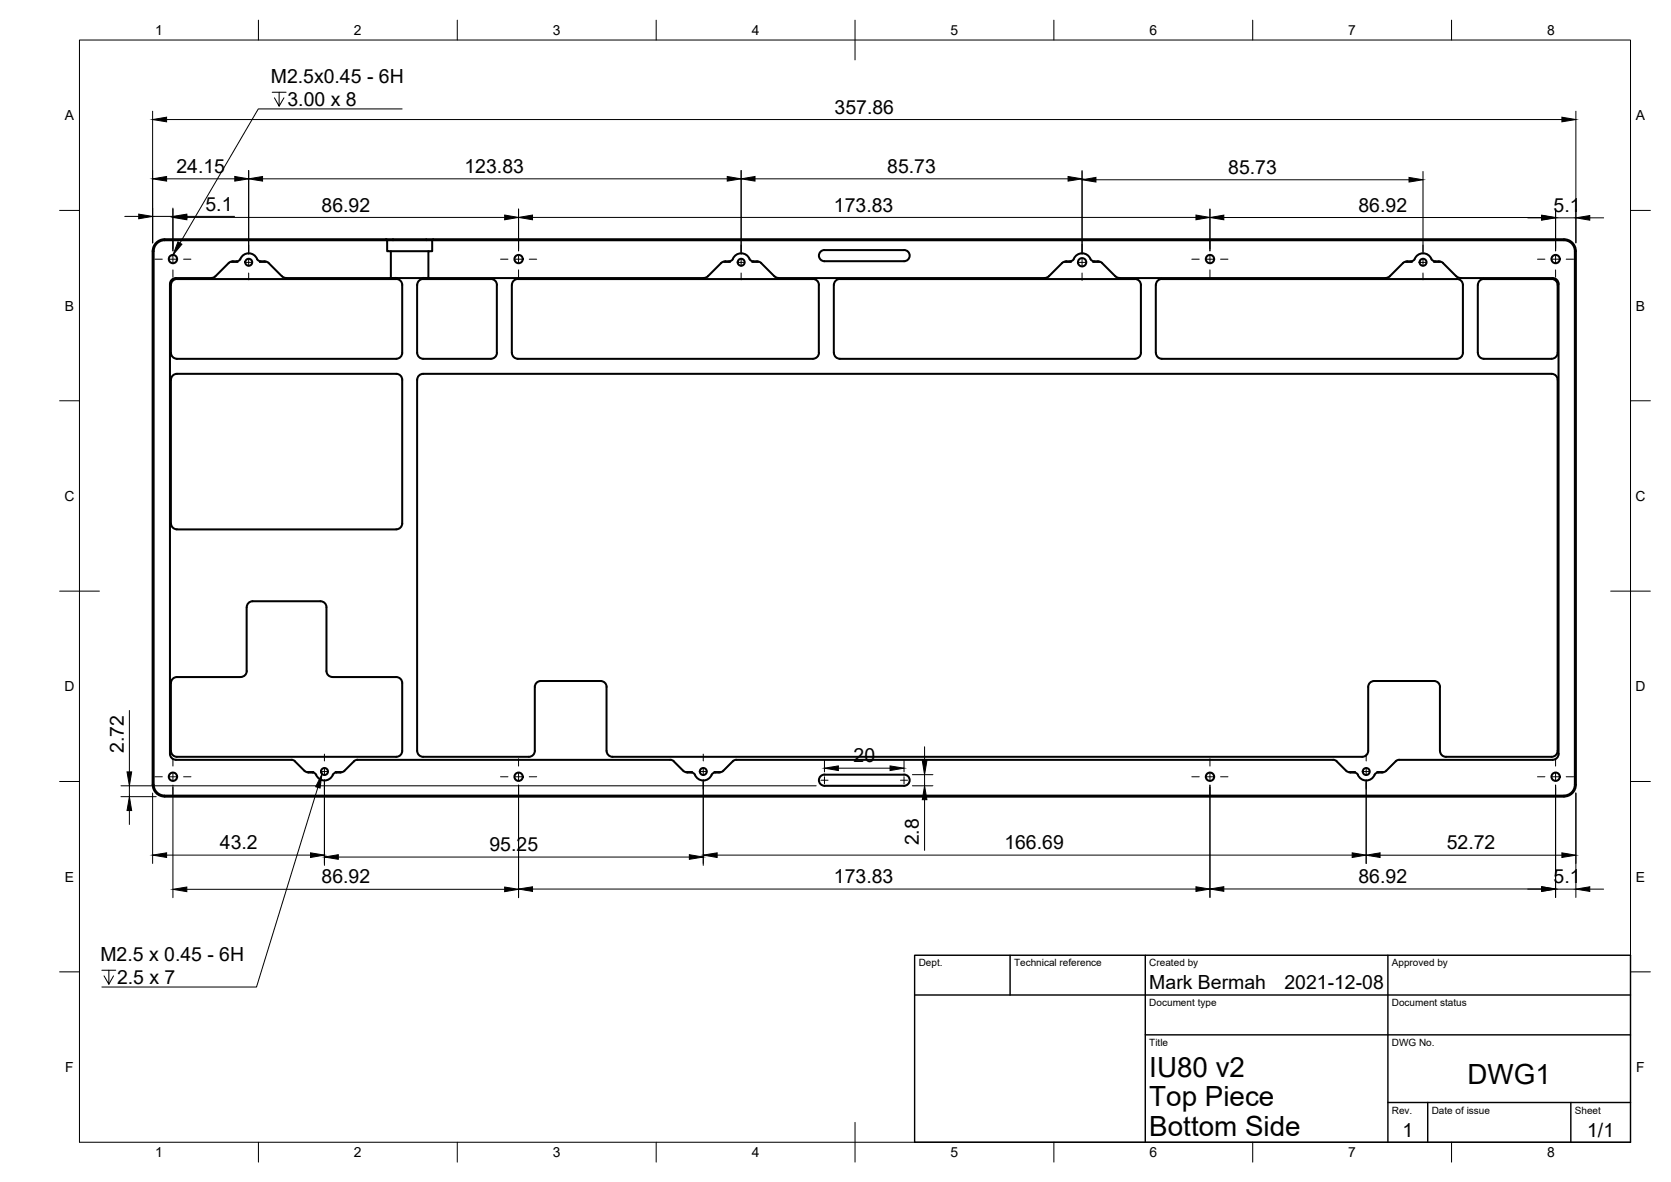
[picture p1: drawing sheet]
<svg xmlns="http://www.w3.org/2000/svg" width="420mm" height="297mm" viewBox="0 0 420 297" stroke-linecap="round" stroke-linejoin="round" font-family="sans-serif">
<!-- layer: Visible -->
<g fill="none" stroke="#000" stroke-width=".51">
<path d="M38.4 63.1v134.1M42.7 71.4v118a1.49 1.49 0 0 0 1.5 1.5M44.2 69.9h8.9M44.2 69.9a1.49 1.49 0 0 0-1.5 1.5M44.5 70.1h55.1M44.5 70.1a1.49 1.49 0 0 0-1.5 1.5v17.1M54.2 69.4l-1.1 .5M58.5 65.7a1.71 1.71 0 0 0 1.8-.4 2.34 2.34 0 0 1 2.2-1.6 2.34 2.34 0 0 1 2.3 1.6 2.02 2.02 0 0 0 2 .4l.8 .4 3.3 3.3M58.6 65.7l-1.1 .4-3.3 3.3M70.9 69.4l1.1 .5M97.1 60.1h-55.7a2.99 2.99 0 0 0-3 3M97.1 60.1h11.8"/>
<path d="M97.1 60.1l.2 .3M97.3 60.4h-55.9a2.77 2.77 0 0 0-2.8 2.7l.1 134.1a2.74 2.74 0 0 0 2.7 2.7M97.3 60.4h11.4M97.3 60.4v2.7h1v6.8h-26.4M98.3 63.1h9.4M99.6 70.1a1.49 1.49 0 0 1 1.5 1.5v17.1M99.8 69.9h6.4M99.8 69.9h-1.5M104.9 71.6v17.1M106.2 69.9h1.5M106.4 70.1h17M106.4 70.1a1.49 1.49 0 0 0-1.5 1.5"/>
<path d="M108.7 60.4l.2-.3h284.3a2.99 2.99 0 0 1 3 3v134.1a2.99 2.99 0 0 1-3 3h-351.8a3 3 0 0 1-3-3M108.7 60.4h284.5a2.74 2.74 0 0 1 2.8 2.7v134.1a2.74 2.74 0 0 1-2.8 2.7M108.7 60.4v2.7h-1v6.8h69.2M123.5 70.1a1.49 1.49 0 0 1 1.4 1.5M124.9 71.6v17.1M128.7 71.6v17.1M130.2 70.1h74.2M130.2 70.1a1.49 1.49 0 0 0-1.5 1.5M178 69.4l-1.1 .5M181.3 66.1l-3.3 3.3M189.4 65.7h1.2l.6 .2 3.5 3.5M189.4 65.7l-.6-.2a2.8 2.8 0 0 0-2.9-1.8l-1.1 .6-.7 1a2.02 2.02 0 0 1-2 .4l-.8 .4"/>
<path d="M194.7 69.4l1.1 .5M195.8 69.9h66.9M204.4 70.1a1.49 1.49 0 0 1 1.5 1.5M205.9 71.6v17.1M206.5 63.1l.8-.2 20-.1a1.41 1.41 0 0 1 1.4 1.4 1.41 1.41 0 0 1-1.4 1.4h-20a1.41 1.41 0 0 1-1.3-.9 1.41 1.41 0 0 1 .5-1.6zM209.7 71.6v17.1M211.2 70.1h74.2M211.2 70.1a1.49 1.49 0 0 0-1.5 1.5M263.7 69.4l-1 .5M269.1 65.7h-1.3l-.5 .2-3.6 3.5M274.2 65l.1 .3a2.02 2.02 0 0 0 2.1 .4l.7 .4M274.2 65a2.3 2.3 0 0 0-2.3-1.3 2.3 2.3 0 0 0-2 1.6l-.8 .4"/>
<path d="M277.1 66.1l3.3 3.3M280.5 69.4l1 .5M281.5 69.9h66.9M285.4 70.1a1.49 1.49 0 0 1 1.5 1.5v17.1M290.6 71.6v17.1M292.1 70.1h74.2M292.1 70.1a1.49 1.49 0 0 0-1.5 1.5M349.4 69.4l3.4-3.3 1-.4a1.7 1.7 0 0 0 1.8-.4 2.34 2.34 0 0 1 2.2-1.6 2.34 2.34 0 0 1 2.2 1.6 2.02 2.02 0 0 0 2.1 .4l.7 .4 3.4 3.3M349.4 69.4l-1 .5M366.2 69.4l1 .5M366.3 70.1a1.49 1.49 0 0 1 1.5 1.5v17.1M367.2 69.9h23.2a1.49 1.49 0 0 1 1.5 1.5"/>
<path d="M371.6 71.6v17.1M373.1 70.1h17M373.1 70.1a1.49 1.49 0 0 0-1.5 1.5M390.2 70.1a1.49 1.49 0 0 1 1.4 1.5v17.1M391.9 71.4v118a1.49 1.49 0 0 1-1.5 1.5M43 88.7a1.49 1.49 0 0 0 1.5 1.5M44.5 93.9h55.1a1.49 1.49 0 0 1 1.5 1.5v36.1M44.5 90.2h55.1M44.5 93.9a1.49 1.49 0 0 0-1.5 1.5v36.1M101.1 88.7a1.49 1.49 0 0 1-1.5 1.5M104.9 95.4v93.3M104.9 88.7a1.49 1.49 0 0 0 1.5 1.5"/>
<path d="M106.4 93.9h283.8a1.49 1.49 0 0 1 1.4 1.5v93.3a1.49 1.49 0 0 1-1.4 1.5h-26.6a1.49 1.49 0 0 1-1.5-1.5v-16.1a1.45 1.45 0 0 0-1.5-1.5h-15.1M106.4 90.2h17M106.4 93.9a1.49 1.49 0 0 0-1.5 1.5M124.9 88.7a1.49 1.49 0 0 1-1.4 1.5M128.7 88.7a1.49 1.49 0 0 0 1.5 1.5M130.2 90.2h74.2M205.9 88.7a1.49 1.49 0 0 1-1.5 1.5M209.7 88.7a1.49 1.49 0 0 0 1.5 1.5M211.2 90.2h74.2M286.9 88.7a1.49 1.49 0 0 1-1.5 1.5M290.6 88.7a1.49 1.49 0 0 0 1.5 1.5M292.1 90.2h74.2"/>
<path d="M367.8 88.7a1.49 1.49 0 0 1-1.5 1.5M371.6 88.7a1.49 1.49 0 0 0 1.5 1.5M373.1 90.2h17M391.6 88.7a1.49 1.49 0 0 1-1.4 1.5M43 131.5a1.49 1.49 0 0 0 1.5 1.5M101.1 131.5a1.49 1.49 0 0 1-1.5 1.5h-55.1M62 152.6v16a1.49 1.49 0 0 1-1.5 1.5M62 152.6a1.49 1.49 0 0 1 1.5-1.5h17.1a1.49 1.49 0 0 1 1.5 1.5M82.1 152.6v16a1.49 1.49 0 0 0 1.5 1.5M43 171.6v17.1a1.49 1.49 0 0 0 1.5 1.5M44.5 170.1h16M44.5 170.1a1.49 1.49 0 0 0-1.5 1.5"/>
<path d="M83.6 170.1h16a1.49 1.49 0 0 1 1.5 1.5M101.1 171.6v17.1a1.49 1.49 0 0 1-1.5 1.5h-55.1M345.5 171.1a1.49 1.49 0 0 0-1.5 1.5v16.1a1.49 1.49 0 0 1-1.5 1.5h-188.5a1.49 1.49 0 0 1-1.5-1.5v-16.1a1.45 1.45 0 0 0-1.5-1.5h-15a1.49 1.49 0 0 0-1.5 1.5v16.1a1.49 1.49 0 0 1-1.5 1.5h-26.6M41.4 199.9h351.8M44.2 191h29.1M73.3 190.9l.7 .2 2.8 2.8 .8 .2M77.6 194.1h1M78.6 194.1l.5 .2a2.8 2.8 0 0 0 2.9 1.8l.8-.3 1-1.3 .8-.4M84.6 194.1h1M89.9 191h78.6M89.9 190.9l-.9 .4-2.6 2.6-.8 .2M104.9 188.7a1.49 1.49 0 0 0 1.5 1.5"/>
<path d="M168.5 190.9l.7 .2 2.8 2.8 .9 .2M172.8 194.1h1M173.8 194.1l.6 .2a2.8 2.8 0 0 0 2.9 1.8l.8-.3 1-1.3 .7-.4M179.8 194.1h1M185.1 191h150.1M185.2 190.9l-.9 .4-2.7 2.6-.8 .2M206.2 195.2l.7-.5h.4h20a1.41 1.41 0 0 1 1.4 1.4 1.41 1.41 0 0 1-1.4 1.4h-20a1.41 1.41 0 0 1-1.2-.8 1.41 1.41 0 0 1 .1-1.5zM335.2 190.9l.7 .2 2.8 2.8 .8 .2M339.5 194.1h1M340.5 194.1l.6 .2a2.8 2.8 0 0 0 2.9 1.8l.8-.3 1-1.3 .7-.4M346.5 194.1h1M351.8 191h38.6"/>
<path d="M351.8 190.9l-.8 .4-2.7 2.6-.8 .2"/>
<circle cx="43.5" cy="65.1" r="1.05"/>
<circle cx="62.5" cy="65.9" r=".88"/>
<circle cx="130.4" cy="65.1" r="1.05"/>
<circle cx="186.4" cy="65.9" r=".88"/>
<circle cx="272.1" cy="65.9" r="1.05"/>
<circle cx="304.2" cy="65.1" r="1.05"/>
<circle cx="357.8" cy="65.9" r=".88"/>
<circle cx="391.1" cy="65.1" r="1.05"/>
<circle cx="43.5" cy="195.2" r="1.05"/>
<circle cx="81.6" cy="193.9" r=".88"/>
<circle cx="130.4" cy="195.2" r="1.05"/>
<circle cx="176.8" cy="193.9" r=".88"/>
<circle cx="304.2" cy="195.2" r="1.05"/>
<circle cx="343.5" cy="193.9" r=".88"/>
<circle cx="391.1" cy="195.2" r="1.05"/>
</g>
<!-- layer: Border -->
<g fill="none" stroke="#000" stroke-width=".25">
<path d="M20 10.1h390v276.9h-390zM65 5.1v5M115 5.1v5M165 5.1v5M215 5.1v10M265 5.1v5M315 5.1v5M365 5.1v5M15 52.9h5M410 52.9h5M15 100.7h5M410 100.7h5"/>
<path d="M15 148.6h10M405 148.6h10M15 196.4h5M410 196.4h5M15 244.2h5M410 244.2h5M65 287v5M115 287v5M165 287v5M215 282.1v9.9M265 287v5M315 287v5"/>
<path d="M365 287v5"/>
</g>
<!-- layer: TitleBlock -->
<path d="M230 240.1h180v46.9h-180zM230 250h180M254 240.1v9.9M288 240.1v46.9M349 240.1v46.9M288 260.1h122M349 277.1h61M359 277.1v9.9M395 277.1v9.9" fill="none" stroke="#000" stroke-width=".36"/>
<!-- layer: Dimensions -->
<g fill="none" stroke="#000" stroke-width=".25">
<path d="M38.4 27.9v33.1M41.9 30h350.8M396.2 27.9v33.1M31.4 54.4h3.5M38.4 54.4h5.1M41.9 44.9h17.1M43.5 52.3v10.7M47 54.4h12M47 54.6h79.9M62.5 42.8v21M66 44.9h116.9M130.4 52.5v10.5"/>
<path d="M133.9 54.6h166.8M186.4 42.8v21M189.8 44.9h78.8M272.1 42.8v21M275.6 45.2h78.7M304.2 52.5v10.5M307.7 54.7h79.9M357.8 43.1v20.7M384.1 54.7h3.5M391.1 52.5v10.5M391.1 54.7h5.1M399.7 54.7h3.5"/>
<path d="M32.5 178.5v15.5M30.4 197.5h174.8M32.5 197.5v2.7M38.4 199.3v17.7M43.5 197.3v28.3M81.6 196v21.5M130.4 197.3v28.3M176.8 196v21.5M207.3 191v3M210.8 193h13M227.3 191v3M229.4 197.5h5.2"/>
<path d="M229.4 194.7h5.2M232.5 187.7v3.5M232.5 194.7v2.8M304.2 197.3v28.2M343.5 196v21M391.1 197.3v28.2M396.2 199.3v26.2M30.4 200.2h8.9M32.5 203.7v3.5M41.9 214.9h36.2M85.1 215.4h88.2M180.3 214.9h159.7"/>
<path d="M232.5 201v12.7M347 214.9h45.7M47 223.5h79.9M133.9 223.4h166.8M307.7 223.4h79.9M384.1 223.4h3.5M391.1 223.4h5.1M399.7 223.4h3.5"/>
</g>
<g fill="#000" stroke="#000" stroke-width=".25">
<path d="M38.4 30l3.5-.6v1.2zM392.7 29.4l3.5 .6-3.5 .6zM34.9 53.8l3.5 .6-3.5 .6zM38.4 44.9l3.5-.5v1.1zM43.5 54.4l3.5-.6v1.2zM43.5 54.6l3.5-.6v1.2zM59 44.4l3.5 .5-3.5 .6zM62.5 44.9l3.5-.5v1.1zM126.9 54l3.5 .6-3.5 .6zM130.4 54.6l3.5-.6v1.2zM182.9 44.4l3.5 .5-3.5 .6zM186.4 44.9l3.4-.5v1.1z"/>
<path d="M268.6 44.4l3.5 .5-3.5 .6zM272.1 45.2l3.5-.6v1.1zM300.7 54l3.5 .6-3.5 .6zM304.2 54.7l3.5-.6v1.1zM354.3 44.6l3.5 .6-3.5 .5zM387.6 54.1l3.5 .6-3.5 .5zM387.6 54.2l3.5 .5-3.5 .6zM396.2 54.7l3.5-.5v1.1zM31.9 194h1.2l-.6 3.5zM207.3 193l3.5-.5v1.1zM223.8 192.5l3.5 .5-3.5 .6zM231.9 191.2h1.2l-.6 3.5z"/>
<path d="M32.5 200.2l.6 3.5h-1.2zM38.4 214.9l3.5-.6v1.2zM78.1 214.3l3.5 .6-3.5 .6zM81.6 215.4l3.5-.6v1.1zM173.3 214.8l3.5 .6-3.5 .5zM176.8 214.9l3.5-.6v1.2zM232.5 197.5l.6 3.5h-1.2zM340 214.3l3.5 .6-3.5 .6zM343.5 214.9l3.5-.6v1.2zM392.7 214.3l3.5 .6-3.5 .6zM43.5 223.5l3.5-.6v1.2zM126.9 222.9l3.5 .6-3.5 .6z"/>
<path d="M130.4 223.4l3.5-.6v1.2zM300.7 222.8l3.5 .6-3.5 .6zM304.2 223.4l3.5-.6v1.2zM387.6 222.8l3.5 .6-3.5 .6zM396.2 223.4l3.5-.6v1.2z"/>
</g>
<!-- layer: Center Lines -->
<g fill="none" stroke="#000" stroke-width=".25">
<path d="M38.9 65.1h1.9M42.6 65.1h1.8M43.5 60.6v1.9M43.5 64.2v1.8M43.5 67.8v1.9M46.2 65.1h1.8M58.1 65.9h1.8M61.6 65.9h1.8M62.5 61.6v1.7M62.5 65.1v1.7M62.5 68.6v1.7M65.2 65.9h1.7"/>
<path d="M125.9 65.1h1.8M129.5 65.1h1.8M130.4 60.6v1.9M130.4 64.2v1.8M130.4 67.8v1.9M133.1 65.1h1.8M182 65.9h1.7M185.5 65.9h1.7M186.4 61.6v1.7M186.4 65.1v1.7M186.4 68.6v1.7M189 65.9h1.7"/>
<path d="M267.5 65.9h1.9M271.2 65.9h1.8M272.1 61.4v1.9M272.1 65.1v1.7M272.1 68.6v1.9M274.7 65.9h1.9M299.7 65.1h1.8M303.3 65.1h1.8M304.2 60.6v1.9M304.2 64.2v1.8M304.2 67.8v1.9M306.9 65.1h1.9"/>
<path d="M353.4 65.9h1.7M356.9 65.9h1.8M357.8 61.6v1.7M357.8 65.1v1.7M357.8 68.6v1.7M360.5 65.9h1.7M386.6 65.1h1.9M390.2 65.1h1.8M391.1 60.6v1.9M391.1 64.2v1.8M391.1 67.8v1.9M393.8 65.1h1.9"/>
<path d="M38.9 195.2h1.9M42.6 195.2h1.8M43.5 190.7v1.8M43.5 194.3v1.8M43.5 197.9v1.8M46.2 195.2h1.8M77.2 193.9h1.7M80.7 193.9h1.8M81.6 189.5v1.7M81.6 193v1.8M81.6 196.6v1.7M84.3 193.9h1.7"/>
<path d="M125.9 195.2h1.8M129.5 195.2h1.8M130.4 190.7v1.8M130.4 194.3v1.8M130.4 197.9v1.8M133.1 195.2h1.8M172.4 193.9h1.7M175.9 193.9h1.8M176.8 189.5v1.7M176.8 193v1.8M176.8 196.6v1.7M179.5 193.9h1.7"/>
<path d="M206.4 196.1h1.8M207.3 195.2v1.8M226.4 196.1h1.8M227.3 195.2v1.8M299.7 195.2h1.8M303.3 195.2h1.8M304.2 190.7v1.8M304.2 194.3v1.8M304.2 197.9v1.8M306.9 195.2h1.9M339.1 193.9h1.7M342.6 193.9h1.8"/>
<path d="M343.5 189.5v1.7M343.5 193v1.8M343.5 196.6v1.7M346.2 193.9h1.7M386.6 195.2h1.9M390.2 195.2h1.8M391.1 190.7v1.8M391.1 194.3v1.8M391.1 197.9v1.8M393.8 195.2h1.9"/>
</g>
<!-- layer: Annotations -->
<path d="M68.5 23.2h3.4M70.2 23.2v3.5l-1.2-2.1M71.4 24.6l-1.2 2.1M101.1 27.4h-36.2l-19.6 33.7M79.9 197.9l-15.4 50.1h-38.9M25.6 243.8h3.5M27.4 243.8v3.5l-1.2-2.1M28.6 245.2l-1.2 2.1" fill="none" stroke="#000" stroke-width=".25"/>
<path d="M44.7 60.8l1 .6-2.2 2.7zM81 194.5l-.5 3.5-1.1-.3z" fill="#000" stroke="#000" stroke-width=".25"/>
<g font-size="7">
<text x="289" y="270.6">IU80 v2</text>
<text x="369" y="272.3">DWG1</text>
<text x="289" y="278.1">Top Piece</text>
<text x="289" y="285.5">Bottom Side</text>
</g>
<g font-size="4.9">
<text x="68.1" y="20.8">M2.5x0.45 - 6H</text>
<text x="72.3" y="26.7">3.00 x 8</text>
<text x="209.8" y="28.6">357.86</text>
<text x="44.4" y="43.5">24.15</text>
<text x="116.8" y="43.5">123.83</text>
<text x="223.1" y="43.5">85.73</text>
<text x="308.8" y="43.7">85.73</text>
<text x="51.7" y="52.9">5.1</text>
<text x="80.9" y="53.2">86.92</text>
<text x="209.7" y="53.2">173.83</text>
<text x="341.6" y="53.2">86.92</text>
<text x="390.6" y="53.3">5.1</text>
<text x="31.1" y="189.2" transform="rotate(-90 31.1 189.2)">2.72</text>
<text x="214.6" y="191.6">20</text>
<text x="55.3" y="213.4">43.2</text>
<text x="123.1" y="213.9">95.25</text>
<text x="231" y="212.5" transform="rotate(-90 231 212.5)">2.8</text>
<text x="252.5" y="213.4">166.69</text>
<text x="363.8" y="213.5">52.72</text>
<text x="209.7" y="222">173.83</text>
<text x="341.6" y="222">86.92</text>
<text x="390.6" y="222">5.1</text>
<text x="80.9" y="222">86.92</text>
<text x="25.3" y="241.5">M2.5 x 0.45 - 6H</text>
<text x="29.4" y="247.3">2.5 x 7</text>
<text x="289" y="248.5">Mark Bermah</text>
<text x="323" y="248.5">2021-12-08</text>
<text x="352.6" y="285.7">1</text>
<text x="399.1" y="285.7">1/1</text>
</g>
<g font-size="3.5">
<text x="39" y="8.8">1</text>
<text x="89" y="8.8">2</text>
<text x="139" y="8.8">3</text>
<text x="189" y="8.8">4</text>
<text x="239" y="8.8">5</text>
<text x="289" y="8.8">6</text>
<text x="339" y="8.8">7</text>
<text x="389" y="8.8">8</text>
<text x="16.3" y="30.2">A</text>
<text x="411.3" y="30.2">A</text>
<text x="16.3" y="78">B</text>
<text x="411.3" y="78">B</text>
<text x="16.2" y="125.9">C</text>
<text x="411.2" y="125.9">C</text>
<text x="16.2" y="173.7">D</text>
<text x="411.2" y="173.7">D</text>
<text x="16.3" y="221.6">E</text>
<text x="411.3" y="221.6">E</text>
<text x="16.4" y="269.4">F</text>
<text x="411.4" y="269.4">F</text>
<text x="39" y="290.8">1</text>
<text x="89" y="290.8">2</text>
<text x="139" y="290.8">3</text>
<text x="189" y="290.8">4</text>
<text x="239" y="290.8">5</text>
<text x="289" y="290.8">6</text>
<text x="339" y="290.8">7</text>
<text x="389" y="290.8">8</text>
</g>
<g font-size="2.5">
<text x="231" y="242.9">Dept.</text>
<text x="255" y="242.9">Technical reference</text>
<text x="289" y="242.9">Created by</text>
<text x="350" y="242.9">Approved by</text>
<text x="289" y="252.8">Document type</text>
<text x="350" y="252.8">Document status</text>
<text x="289" y="262.9">Title</text>
<text x="350" y="262.9">DWG No.</text>
<text x="350" y="279.9">Rev.</text>
<text x="360" y="279.9">Date of issue</text>
<text x="396" y="279.9">Sheet</text>
</g>
</svg>
